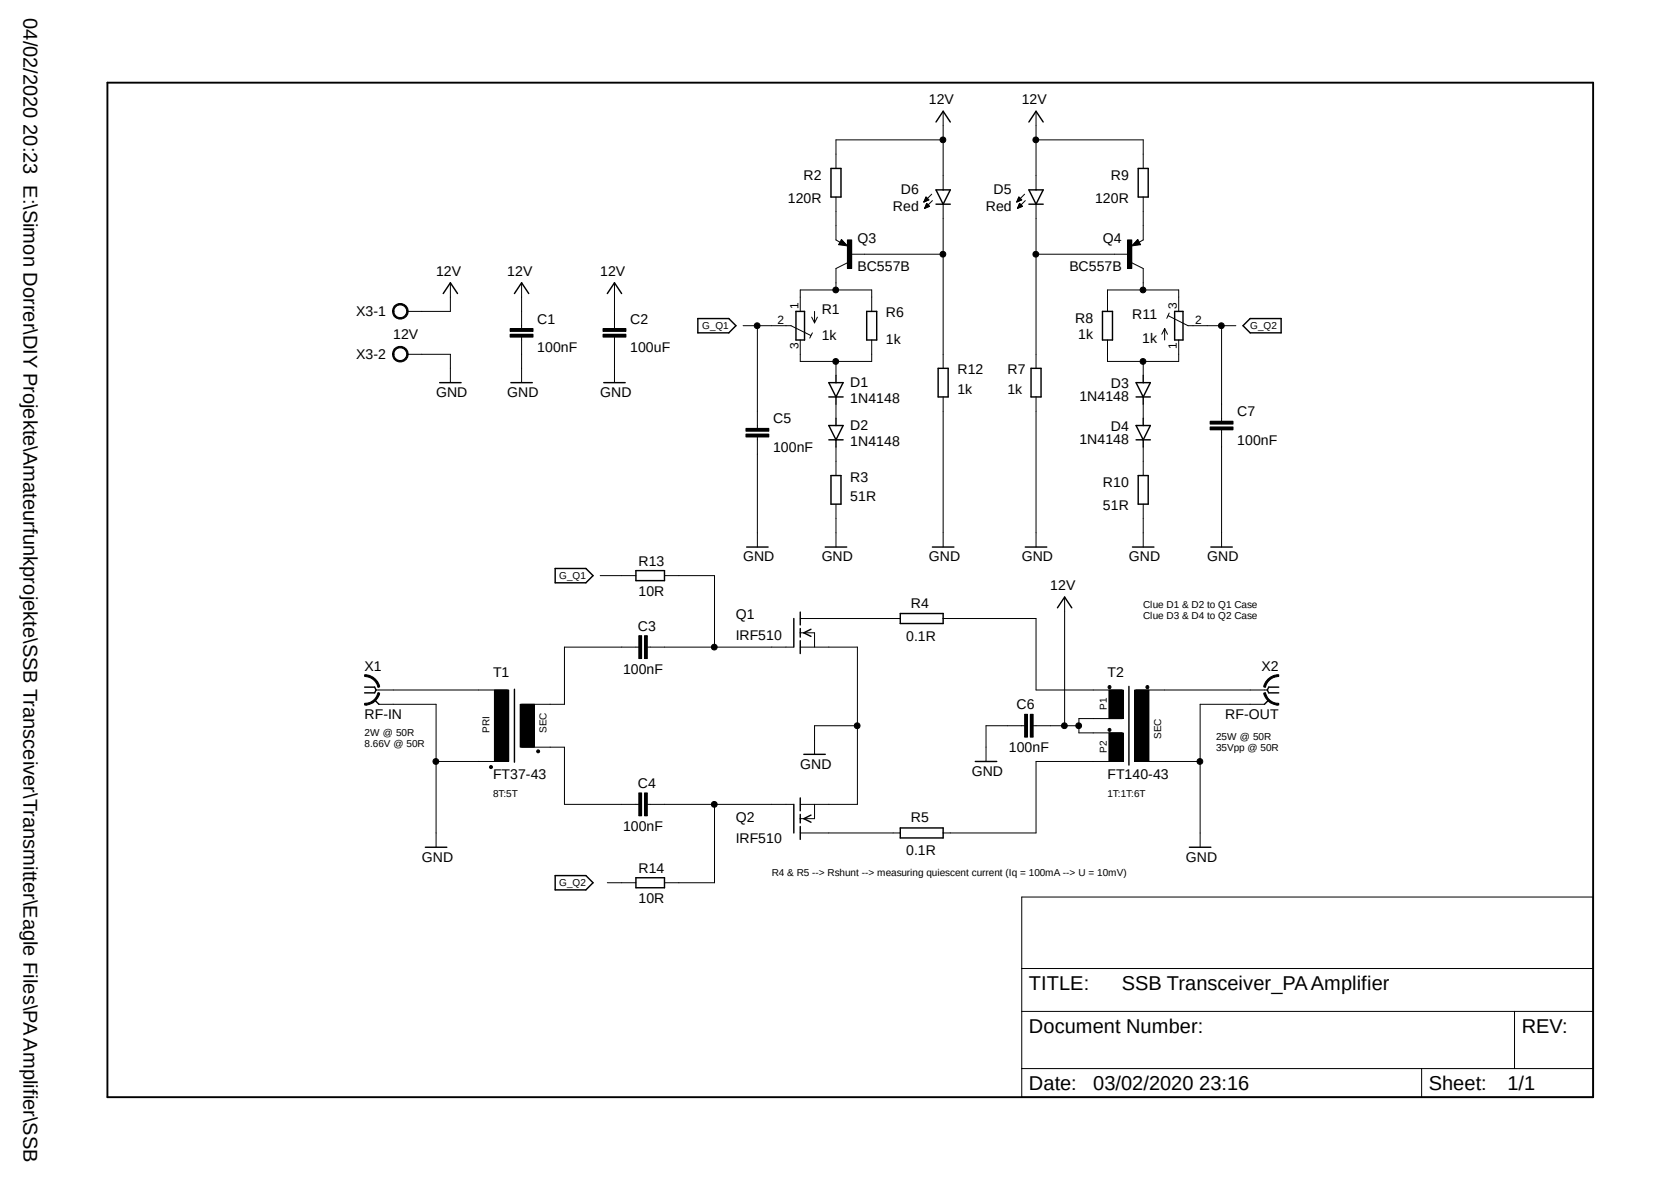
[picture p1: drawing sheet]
<svg xmlns="http://www.w3.org/2000/svg" width="297mm" height="210mm" viewBox="0 0 297 210" stroke-linecap="round" stroke-linejoin="round" font-family="sans-serif">
<path d="M18.5 14.4l265 181.1M283.5 14.4l-265 181.1" fill="none" stroke="#fff" stroke-width=".18"/>
<g fill="none" stroke="#000" stroke-width=".25">
<path d="M147.7 29.9h1.8v5.1h-1.8zM166.4 36.3h2.5M166.4 33.7h2.5l-1.3 2.6zM166.4 21.7l1.2-1.9 1.3 1.9M182.9 21.7l1.2-1.9 1.3 1.9M182.9 33.7h2.5l-1.3 2.6zM182.9 36.3h2.5M202.3 29.9h1.8v5.1h-1.8zM78.8 52.2l1.3-2 1.2 2M91.4 52.2l1.3-2 1.3 2M107.9 52.2l1.3-2 1.3 2M124 56.6h5.5l1.3 1.3-1.3 1.2h-5.5z"/>
<path d="M141.5 55.3h1.5v5.1h-1.5zM149.6 43.3h.4l-.4-.3-.2 .4 1 .1-.8-.7-.4 .6M154.1 55.3h1.7v5.1h-1.7zM196 55.3h1.7v5.1h-1.7zM202.2 43.3h-.4l.4-.3 .2 .4-1 .1 .8-.7 .4 .6M208.8 55.3h1.5v5.1h-1.5zM222.2 56.6h5.5v2.5h-5.5l-1.3-1.2zM78.1 68h3.9M90.8 68h3.8M107.3 68h3.8M147.3 68h2.6l-1.3 2.5zM147.3 70.5h2.6"/>
<path d="M147.3 75.6h2.6l-1.3 2.5zM147.3 78.1h2.6M148.6 66.7v1.3M148.6 70.5v1.3M148.6 74.3v1.3M148.6 78.1v1.3M166.8 65.4h1.7v5.1h-1.7zM183.3 65.4h1.7v5.1h-1.7zM201.9 68h2.6l-1.3 2.5zM201.9 70.5h2.6M201.9 78.1h2.6M201.9 75.6h2.6l-1.3 2.5z"/>
<path d="M203.2 66.7v1.3M203.2 70.5v1.3M203.2 74.3v1.3M203.2 78.1v1.3M132.7 97.2h3.8M146.7 97.2h3.8M147.7 84.5h1.8v5.1h-1.8zM165.7 97.2h3.8M182.2 97.2h3.9M201.3 97.2h3.8M202.3 84.5h1.8v5.1h-1.8zM215.2 97.2h3.8"/>
<path d="M98.7 101h5.4l1.3 1.3-1.3 1.2h-5.4zM113 101.4h5.1v1.8h-5.1zM141.1 109.9v5.1M142.2 108.8v2.2M142.2 111.7v1.5M142.2 113.8v2.3M144.1 111.8l-1.2 .6 1.2 .7M160 109h7.6v1.8h-7.6zM188 108l1.2-1.9 1.3 1.9M64.8 122.1h1.8l.2 .5-.2 .5h-1.8M66.6 124.4l.8 .7M91.4 122.5v12.9"/>
<path d="M142.9 134h3.8M173.4 135.3h3.8M200.7 122v13.9M225.5 124.4l-.8 .7M227.3 122.1h-1.8l-.2 .5 .2 .5h1.8M75.6 150.5h3.8M98.7 155.6h5.4l1.3 1.2-1.3 1.3h-5.4zM113 156h5.1v1.7h-5.1zM141.1 142.9v5.1M142.2 141.8v2.3M142.2 144.7v1.5M142.2 146.9v2.2"/>
<path d="M144.1 144.8l-1.2 .7 1.2 .6M160 147.1h7.6v1.8h-7.6zM211.4 150.5h3.8"/>
</g>
<path d="M19.1 14.7h264.1v180.2h-264.1z" fill="none" stroke="#000" stroke-width=".34"/>
<g fill="none" stroke="#000" stroke-width=".18">
<path d="M167.6 19.8v13.9M184.1 19.8v13.9M148.6 35v7.6l.7 .5M164.2 35.9h.1M164.3 35.8h.2M164.3 35.7h.4M164.3 35.6h.6M164.3 37h.1M164.4 35.5h.7M164.4 36.9h.2M164.4 35.4h.6M164.4 36.8h.4"/>
<path d="M164.5 35.3h.4M164.5 36.7h.5M164.5 35.2h.3M164.5 35.1h.2M164.5 36.7h.7M164.5 35.1h.1M164.5 36.6h.6M164.6 36.5h.5M164.6 36.4h.4M164.6 36.3h.2M164.7 36.2h.1M165.1 35.5l-.5-.5-.4 .9"/>
<path d="M165.1 35.5l-.9 .4M165.2 36.7l-.5-.5-.4 .8M165.2 36.7l-.9 .3M165.6 34.5l-1.4 1.4M165.7 35.6l-1.4 1.4M167.6 24.8h-19v5.1M167.6 36.3v29.1M180.7 35.9h.1M180.8 35.8h.2M180.8 35.7h.4M180.8 35.6h.6M180.8 37h.1"/>
<path d="M180.9 35.5h.7M180.9 36.9h.2M180.9 35.4h.6M180.9 36.8h.4M181 35.3h.4M181 35.2h.3M181 36.7h.5M181 35.1h.2M181 36.7h.7M181 36.6h.7M181.1 35.1h.1M181.1 36.5h.5"/>
<path d="M181.1 35l.5 .5-.9 .4zM181.1 36.4h.3M181.1 36.3h.3M181.2 36.2h.1M181.7 36.7l-.5-.5-.4 .8M181.7 36.7l-.9 .3M182.1 34.5l-1.4 1.4M182.2 35.6l-1.4 1.4M184.1 36.3v29.1M184.1 24.8h19.1v5.1M203.2 35v7.6l-.8 .5M70.1 54.4a1.41 1.41 0 0 1 2.2 0 1.41 1.41 0 0 1-.7 2.2 1.41 1.41 0 0 1-1.8-1.3h.2a1.14 1.14 0 0 1 1.5-1.1 1.14 1.14 0 0 1 .6 1.8 1.14 1.14 0 0 1-1.8 0l-.3-.7h-.2z"/>
<path d="M80.1 50.2v5.1h-7.7M90.7 58.4h4v.5h-4zM90.7 59.4h4v.5h-4zM92.7 50.2v8.2M92.7 59.9v8.1M107.2 58.4h4.1v.5h-4.1zM107.2 59.4h4.1v.5h-4.1zM109.2 50.2v8.2M109.2 59.9v8.1M132.1 57.9h8.5l3.5 1.7M134.6 57.9v18.2M142.2 55.3v-3.8h12.7v3.8"/>
<path d="M144.3 56.3l.5 1.1M144.4 59.1l-.5 1M144.8 55.3v2.1M145.3 56.3l-.5 1.1M149.6 42.5l1 1.2-1.5-.2zM150.6 42.6h.8v5.1h-.8zM150.6 46.7l-2 1v3.8M151.1 45.2h16.5M184.1 45.2h16.6M196.8 55.3v-3.8h12.7v3.8M200.4 42.6h.8v5.1h-.8zM201.2 46.7l2 1v3.8"/>
<path d="M202.2 42.5l.5 1-1.5 .2zM207 58.4v2M207 58.4l-.5 1M207 58.4l.5 1M207.6 56.1l3.6 1.8h8.5M207.8 55.6l-.4 1M217.1 57.9v16.9M70.1 62a1.41 1.41 0 0 1 2.2 .1 1.41 1.41 0 0 1-.7 2.1 1.41 1.41 0 0 1-1.8-1.3h.2a1.14 1.14 0 0 1 1.5-1 1.14 1.14 0 0 1 .6 1.7 1.14 1.14 0 0 1-1.8 .1l-.3-.8h-.2zM72.4 62.9h7.7v5.1M132.6 76.1h4.1v.5h-4.1zM132.6 77.1h4.1v.5h-4.1zM134.6 77.6v19.6"/>
<path d="M142.2 60.4v3.8h12.7v-3.8M148.6 64.2v2.5M148.6 71.8v2.5M148.6 79.4v5.1M167.6 70.5v26.7M184.1 70.5v26.7M196.8 60.4v3.8h12.7v-3.8M203.2 64.2v2.5M203.2 71.8v2.5M203.2 79.4v5.1M215.1 74.8h4.1v.6h-4.1zM215.1 75.9h4.1v.5h-4.1z"/>
<path d="M217.1 76.4v20.8M148.6 89.6v7.6M203.2 89.6v7.6M64.8 119.9a2.68 2.68 0 0 1 2.7 2.1l-.3 .1a2.44 2.44 0 0 0-2.4-1.9zM106.7 102.3h6.3M113.5 112.9h.5v4.1h-.5zM113.5 115h-13.2v10.1h-7.6M114.6 112.9h.5v4.1h-.5zM115.1 115h25.9M118.1 102.3h8.9v12.7M142.2 115h10.2v27.9h-10.2M142.2 112.4h2.6v2.6"/>
<path d="M142.2 109.9h17.8M167.6 109.9h16.5v12.7h15.3M189.2 106.1v22.8M64.8 125a2.35 2.35 0 0 0 2.4-1.9h.3a2.61 2.61 0 0 1-2.7 2.2zM66.8 122.6h23.4M67.4 125.1h10.1v25.4M77.5 135.3h12.7M87.1 136.1h.4v.4h-.4zM87.9 122.6h2.5v12.7h-2.5zM92.5 125.1h2.5v7.7h-2.5zM92.7 132.8h7.6v10.1h13.2M95.5 133.3h.3v.4h-.3z"/>
<path d="M152.4 128.9h-7.6v5.1M182.1 126.9h.5v4.1h-.5zM182.1 128.9h-6.8v6.4M183.1 126.9h.5v4.1h-.5zM183.6 128.9h8.2M197 129.5h.4v.4h-.4zM197.1 130.2h2.5v5.1h-2.5zM197.1 122.6h2.5v5.1h-2.5zM199.4 135.3h-15.3v12.7h-16.5M199.4 127.7h-7.6v2.5h7.6M201.7 122.6h2.5v12.7h-2.5zM201.9 122.6h23.4"/>
<path d="M201.9 135.3h11.4M224.6 123.1h.3a2.35 2.35 0 0 0 2.4 1.9v.3a2.58 2.58 0 0 1-2.7-2.2zM224.7 125.1h-11.4v25.4M225.3 120.7a2.54 2.54 0 0 1 2-.8v.3a2.44 2.44 0 0 0-2.4 1.9l-.3-.1 .1-.2zM107.9 156.8h5.1M113.5 140.9h.5v4h-.5zM114.6 140.9h.5v4h-.5zM115.1 142.9h25.9M127 142.9v13.9h-8.9M142.2 148h17.8M144.8 142.9v2.6h-2.6M181.6 159.4h101.6v35.5h-101.6z"/>
<path d="M181.6 179.7h101.6M181.6 172.1h101.6M269.2 179.7v10.2M181.6 189.9h101.6M252.7 189.9v5"/>
<circle cx="167.6" cy="24.8" r=".51"/>
<circle cx="184.1" cy="24.8" r=".51"/>
<circle cx="134.6" cy="57.9" r=".51"/>
<circle cx="148.5" cy="51.5" r=".51"/>
<circle cx="167.6" cy="45.2" r=".51"/>
<circle cx="184.1" cy="45.2" r=".51"/>
<circle cx="203.2" cy="51.5" r=".51"/>
<circle cx="217.1" cy="57.9" r=".51"/>
<circle cx="148.5" cy="64.2" r=".51"/>
<circle cx="203.2" cy="64.2" r=".51"/>
<circle cx="127" cy="115" r=".51"/>
<circle cx="77.5" cy="135.3" r=".51"/>
<circle cx="152.4" cy="128.9" r=".51"/>
<circle cx="189.2" cy="128.9" r=".51"/>
<circle cx="191.7" cy="128.9" r=".51"/>
<circle cx="197.2" cy="122.1" r=".29"/>
<circle cx="204" cy="122.1" r=".29"/>
<circle cx="213.3" cy="135.3" r=".51"/>
<circle cx="127" cy="142.9" r=".51"/>
</g>
<g fill="#000">
<path d="M70.1 54.4a1.41 1.41 0 0 1 2.2 0 1.41 1.41 0 0 1-.7 2.2 1.41 1.41 0 0 1-1.8-1.3h.2a1.14 1.14 0 0 1 1.5-1.1 1.14 1.14 0 0 1 .6 1.8 1.14 1.14 0 0 1-1.8 0l-.3-.7h-.2z" fill-rule="evenodd"/>
<path d="M90.7 58.4h4v.5h-4z" fill-rule="evenodd"/>
<path d="M90.7 59.4h4v.5h-4z" fill-rule="evenodd"/>
<path d="M107.2 58.4h4.1v.5h-4.1z" fill-rule="evenodd"/>
<path d="M107.2 59.4h4.1v.5h-4.1z" fill-rule="evenodd"/>
<path d="M150.6 42.6h.8v5.1h-.8z" fill-rule="evenodd"/>
<path d="M200.4 42.6h.8v5.1h-.8z" fill-rule="evenodd"/>
<path d="M70.1 62a1.41 1.41 0 0 1 2.2 .1 1.41 1.41 0 0 1-.7 2.1 1.41 1.41 0 0 1-1.8-1.3h.2a1.14 1.14 0 0 1 1.5-1 1.14 1.14 0 0 1 .6 1.7 1.14 1.14 0 0 1-1.8 .1l-.3-.8h-.2z" fill-rule="evenodd"/>
<path d="M132.6 76.1h4.1v.5h-4.1z" fill-rule="evenodd"/>
<path d="M132.6 77.1h4.1v.5h-4.1z" fill-rule="evenodd"/>
<path d="M215.1 74.8h4.1v.6h-4.1z" fill-rule="evenodd"/>
<path d="M215.1 75.9h4.1v.5h-4.1z" fill-rule="evenodd"/>
<path d="M113.5 112.9h.5v4.1h-.5z" fill-rule="evenodd"/>
<path d="M114.6 112.9h.5v4.1h-.5z" fill-rule="evenodd"/>
<path d="M64.8 125a2.35 2.35 0 0 0 2.4-1.9h.3a2.61 2.61 0 0 1-2.7 2.2z" fill-rule="evenodd"/>
<path d="M64.8 119.9a2.68 2.68 0 0 1 2.7 2.1l-.3 .1a2.44 2.44 0 0 0-2.4-1.9z" fill-rule="evenodd"/>
<path d="M87.1 136.1h.4v.4h-.4z" fill-rule="evenodd"/>
<path d="M87.9 122.6h2.5v12.7h-2.5z" fill-rule="evenodd"/>
<path d="M92.5 125.1h2.5v7.7h-2.5z" fill-rule="evenodd"/>
<path d="M95.5 133.3h.3v.4h-.3z" fill-rule="evenodd"/>
<path d="M182.1 126.9h.5v4.1h-.5z" fill-rule="evenodd"/>
<path d="M183.1 126.9h.5v4.1h-.5z" fill-rule="evenodd"/>
<path d="M197 129.5h.4v.4h-.4z" fill-rule="evenodd"/>
<path d="M197.1 130.2h2.5v5.1h-2.5z" fill-rule="evenodd"/>
<path d="M197.1 122.6h2.5v5.1h-2.5z" fill-rule="evenodd"/>
<path d="M201.7 122.6h2.5v12.7h-2.5z" fill-rule="evenodd"/>
<path d="M224.6 123.1h.3a2.35 2.35 0 0 0 2.4 1.9v.3a2.58 2.58 0 0 1-2.7-2.2z" fill-rule="evenodd"/>
<path d="M225.3 120.7a2.54 2.54 0 0 1 2-.8v.3a2.44 2.44 0 0 0-2.4 1.9l-.3-.1 .1-.2z" fill-rule="evenodd"/>
<path d="M113.5 140.9h.5v4h-.5z" fill-rule="evenodd"/>
<path d="M114.6 140.9h.5v4h-.5z" fill-rule="evenodd"/>
<circle cx="167.6" cy="24.8" r=".51"/>
<circle cx="184.1" cy="24.8" r=".51"/>
<circle cx="134.6" cy="57.9" r=".51"/>
<circle cx="148.5" cy="51.5" r=".51"/>
<circle cx="167.6" cy="45.2" r=".51"/>
<circle cx="184.1" cy="45.2" r=".51"/>
<circle cx="203.2" cy="51.5" r=".51"/>
<circle cx="217.1" cy="57.9" r=".51"/>
<circle cx="148.5" cy="64.2" r=".51"/>
<circle cx="203.2" cy="64.2" r=".51"/>
<circle cx="127" cy="115" r=".51"/>
<circle cx="77.5" cy="135.3" r=".51"/>
<circle cx="152.4" cy="128.9" r=".51"/>
<circle cx="189.2" cy="128.9" r=".51"/>
<circle cx="191.7" cy="128.9" r=".51"/>
<circle cx="197.2" cy="122.1" r=".29"/>
<circle cx="204" cy="122.1" r=".29"/>
<circle cx="213.3" cy="135.3" r=".51"/>
<circle cx="127" cy="142.9" r=".51"/>
</g>
<g font-size="3.6">
<text x="4.2" y="3.2" transform="rotate(90 4.2 3.2)">04/02/2020 20:23 E:\Simon Dorrer\DIY Projekte\Amateurfunkprojekte\SSB Transceiver\Transmitter\Eagle Files\PA Amplifier\SSB Tra</text>
<text x="182.9" y="175.9">TITLE:</text>
<text x="199.4" y="175.9">SSB Transceiver_PA Amplifier</text>
<text x="182.9" y="183.5">Document Number:</text>
<text x="270.5" y="183.5">REV:</text>
<text x="182.9" y="193.7">Date:</text>
<text x="194.3" y="193.7">03/02/2020 23:16</text>
<text x="253.9" y="193.7">Sheet:</text>
<text x="267.9" y="193.7">1/1</text>
</g>
<g font-size="2.5">
<text x="165.1" y="18.5">12V</text>
<text x="181.6" y="18.5">12V</text>
<text x="142.8" y="31.9">R2</text>
<text x="160.1" y="34.5">D6</text>
<text x="176.6" y="34.5">D5</text>
<text x="197.4" y="31.9">R9</text>
<text x="140" y="36">120R</text>
<text x="158.7" y="37.4">Red</text>
<text x="175.2" y="37.4">Red</text>
<text x="194.6" y="36">120R</text>
<text x="152.4" y="43.1">Q3</text>
<text x="196" y="43.1">Q4</text>
<text x="77.5" y="49">12V</text>
<text x="90.2" y="49">12V</text>
<text x="106.7" y="49">12V</text>
<text x="152.4" y="48.2">BC557B</text>
<text x="190.1" y="48.2">BC557B</text>
<text x="63.3" y="56.2">X3-1</text>
<text x="95.5" y="57.5">C1</text>
<text x="112" y="57.5">C2</text>
<text x="146.1" y="55.7">R1</text>
<text x="157.5" y="56.3">R6</text>
<text x="191.1" y="57.3">R8</text>
<text x="201.3" y="56.7">R11</text>
<text x="63.3" y="63.8">X3-2</text>
<text x="69.9" y="60.3">12V</text>
<text x="95.5" y="62.6">100nF</text>
<text x="112" y="62.6">100uF</text>
<text x="146.1" y="60.4">1k</text>
<text x="157.5" y="61.2">1k</text>
<text x="191.6" y="60.2">1k</text>
<text x="203" y="60.9">1k</text>
<text x="77.5" y="70.5">GND</text>
<text x="90.2" y="70.5">GND</text>
<text x="106.7" y="70.5">GND</text>
<text x="151.1" y="71.6">1N4148</text>
<text x="151.1" y="68.8">D1</text>
<text x="170.2" y="70">1k</text>
<text x="170.2" y="66.5">R12</text>
<text x="179.1" y="70">1k</text>
<text x="179.1" y="66.5">R7</text>
<text x="191.9" y="71.3">1N4148</text>
<text x="197.4" y="69">D3</text>
<text x="137.4" y="75.2">C5</text>
<text x="151.1" y="76.4">D2</text>
<text x="197.4" y="76.6">D4</text>
<text x="219.9" y="74">C7</text>
<text x="137.4" y="80.3">100nF</text>
<text x="151.1" y="79.2">1N4148</text>
<text x="191.9" y="78.9">1N4148</text>
<text x="219.9" y="79">100nF</text>
<text x="151.1" y="89.1">51R</text>
<text x="151.1" y="85.6">R3</text>
<text x="196" y="86.5">R10</text>
<text x="196" y="90.6">51R</text>
<text x="113.5" y="100.5">R13</text>
<text x="132.1" y="99.7">GND</text>
<text x="146.1" y="99.7">GND</text>
<text x="165.1" y="99.7">GND</text>
<text x="181.6" y="99.7">GND</text>
<text x="200.7" y="99.7">GND</text>
<text x="214.6" y="99.7">GND</text>
<text x="113.5" y="105.8">10R</text>
<text x="161.9" y="107.9">R4</text>
<text x="186.7" y="104.8">12V</text>
<text x="113.4" y="112.1">C3</text>
<text x="130.8" y="113.7">IRF510</text>
<text x="130.8" y="109.9">Q1</text>
<text x="161.1" y="113.8">0.1R</text>
<text x="64.8" y="119.3">X1</text>
<text x="110.7" y="119.7">100nF</text>
<text x="224.2" y="119.3">X2</text>
<text x="87.6" y="120.3">T1</text>
<text x="196.8" y="120.3">T2</text>
<text x="64.8" y="127.7">RF-IN</text>
<text x="180.7" y="126">C6</text>
<text x="217.8" y="127.7">RF-OUT</text>
<text x="142.2" y="136.6">GND</text>
<text x="172.7" y="137.8">GND</text>
<text x="179.3" y="133.6">100nF</text>
<text x="87.6" y="138.5">FT37-43</text>
<text x="113.4" y="140">C4</text>
<text x="196.8" y="138.5">FT140-43</text>
<text x="110.7" y="147.6">100nF</text>
<text x="130.8" y="149.8">IRF510</text>
<text x="130.8" y="146">Q2</text>
<text x="161.9" y="146">R5</text>
<text x="75" y="153.1">GND</text>
<text x="113.5" y="155.1">R14</text>
<text x="161.1" y="151.9">0.1R</text>
<text x="210.8" y="153.1">GND</text>
<text x="113.5" y="160.4">10R</text>
</g>
<g font-size="2.1">
<text x="138.2" y="57.5">2</text>
<text x="141.9" y="54.9" transform="rotate(-90 141.9 54.9)">1</text>
<text x="209.2" y="54.9" transform="rotate(-90 209.2 54.9)">3</text>
<text x="212.4" y="57.5">2</text>
<text x="141.9" y="61.9" transform="rotate(-90 141.9 61.9)">3</text>
<text x="209.2" y="61.9" transform="rotate(-90 209.2 61.9)">1</text>
</g>
<g font-size="1.8">
<text x="124.8" y="58.5">G_Q1</text>
<text x="222.2" y="58.5">G_Q2</text>
<text x="99.4" y="102.9">G_Q1</text>
<text x="203.2" y="108">Clue D1 &amp; D2 to Q1 Case</text>
<text x="203.2" y="109.9">Clue D3 &amp; D4 to Q2 Case</text>
<text x="64.8" y="130.9">2W @ 50R</text>
<text x="87" y="130.2" transform="rotate(-90 87 130.2)">PRI</text>
<text x="97.2" y="130.2" transform="rotate(-90 97.2 130.2)">SEC</text>
<text x="196.7" y="126.2" transform="rotate(-90 196.7 126.2)">P1</text>
<text x="206.4" y="131.3" transform="rotate(-90 206.4 131.3)">SEC</text>
<text x="216.2" y="131.5">25W @ 50R</text>
<text x="64.8" y="132.8">8.66V @ 50R</text>
<text x="196.7" y="133.8" transform="rotate(-90 196.7 133.8)">P2</text>
<text x="216.2" y="133.4">35Vpp @ 50R</text>
<text x="87.6" y="141.7">8T:5T</text>
<text x="196.8" y="141.7">1T:1T:6T</text>
<text x="137.2" y="155.6">R4 &amp; R5 --&gt; Rshunt --&gt; measuring quiescent current (Iq = 100mA --&gt; U = 10mV)</text>
<text x="99.4" y="157.5">G_Q2</text>
</g>
</svg>
